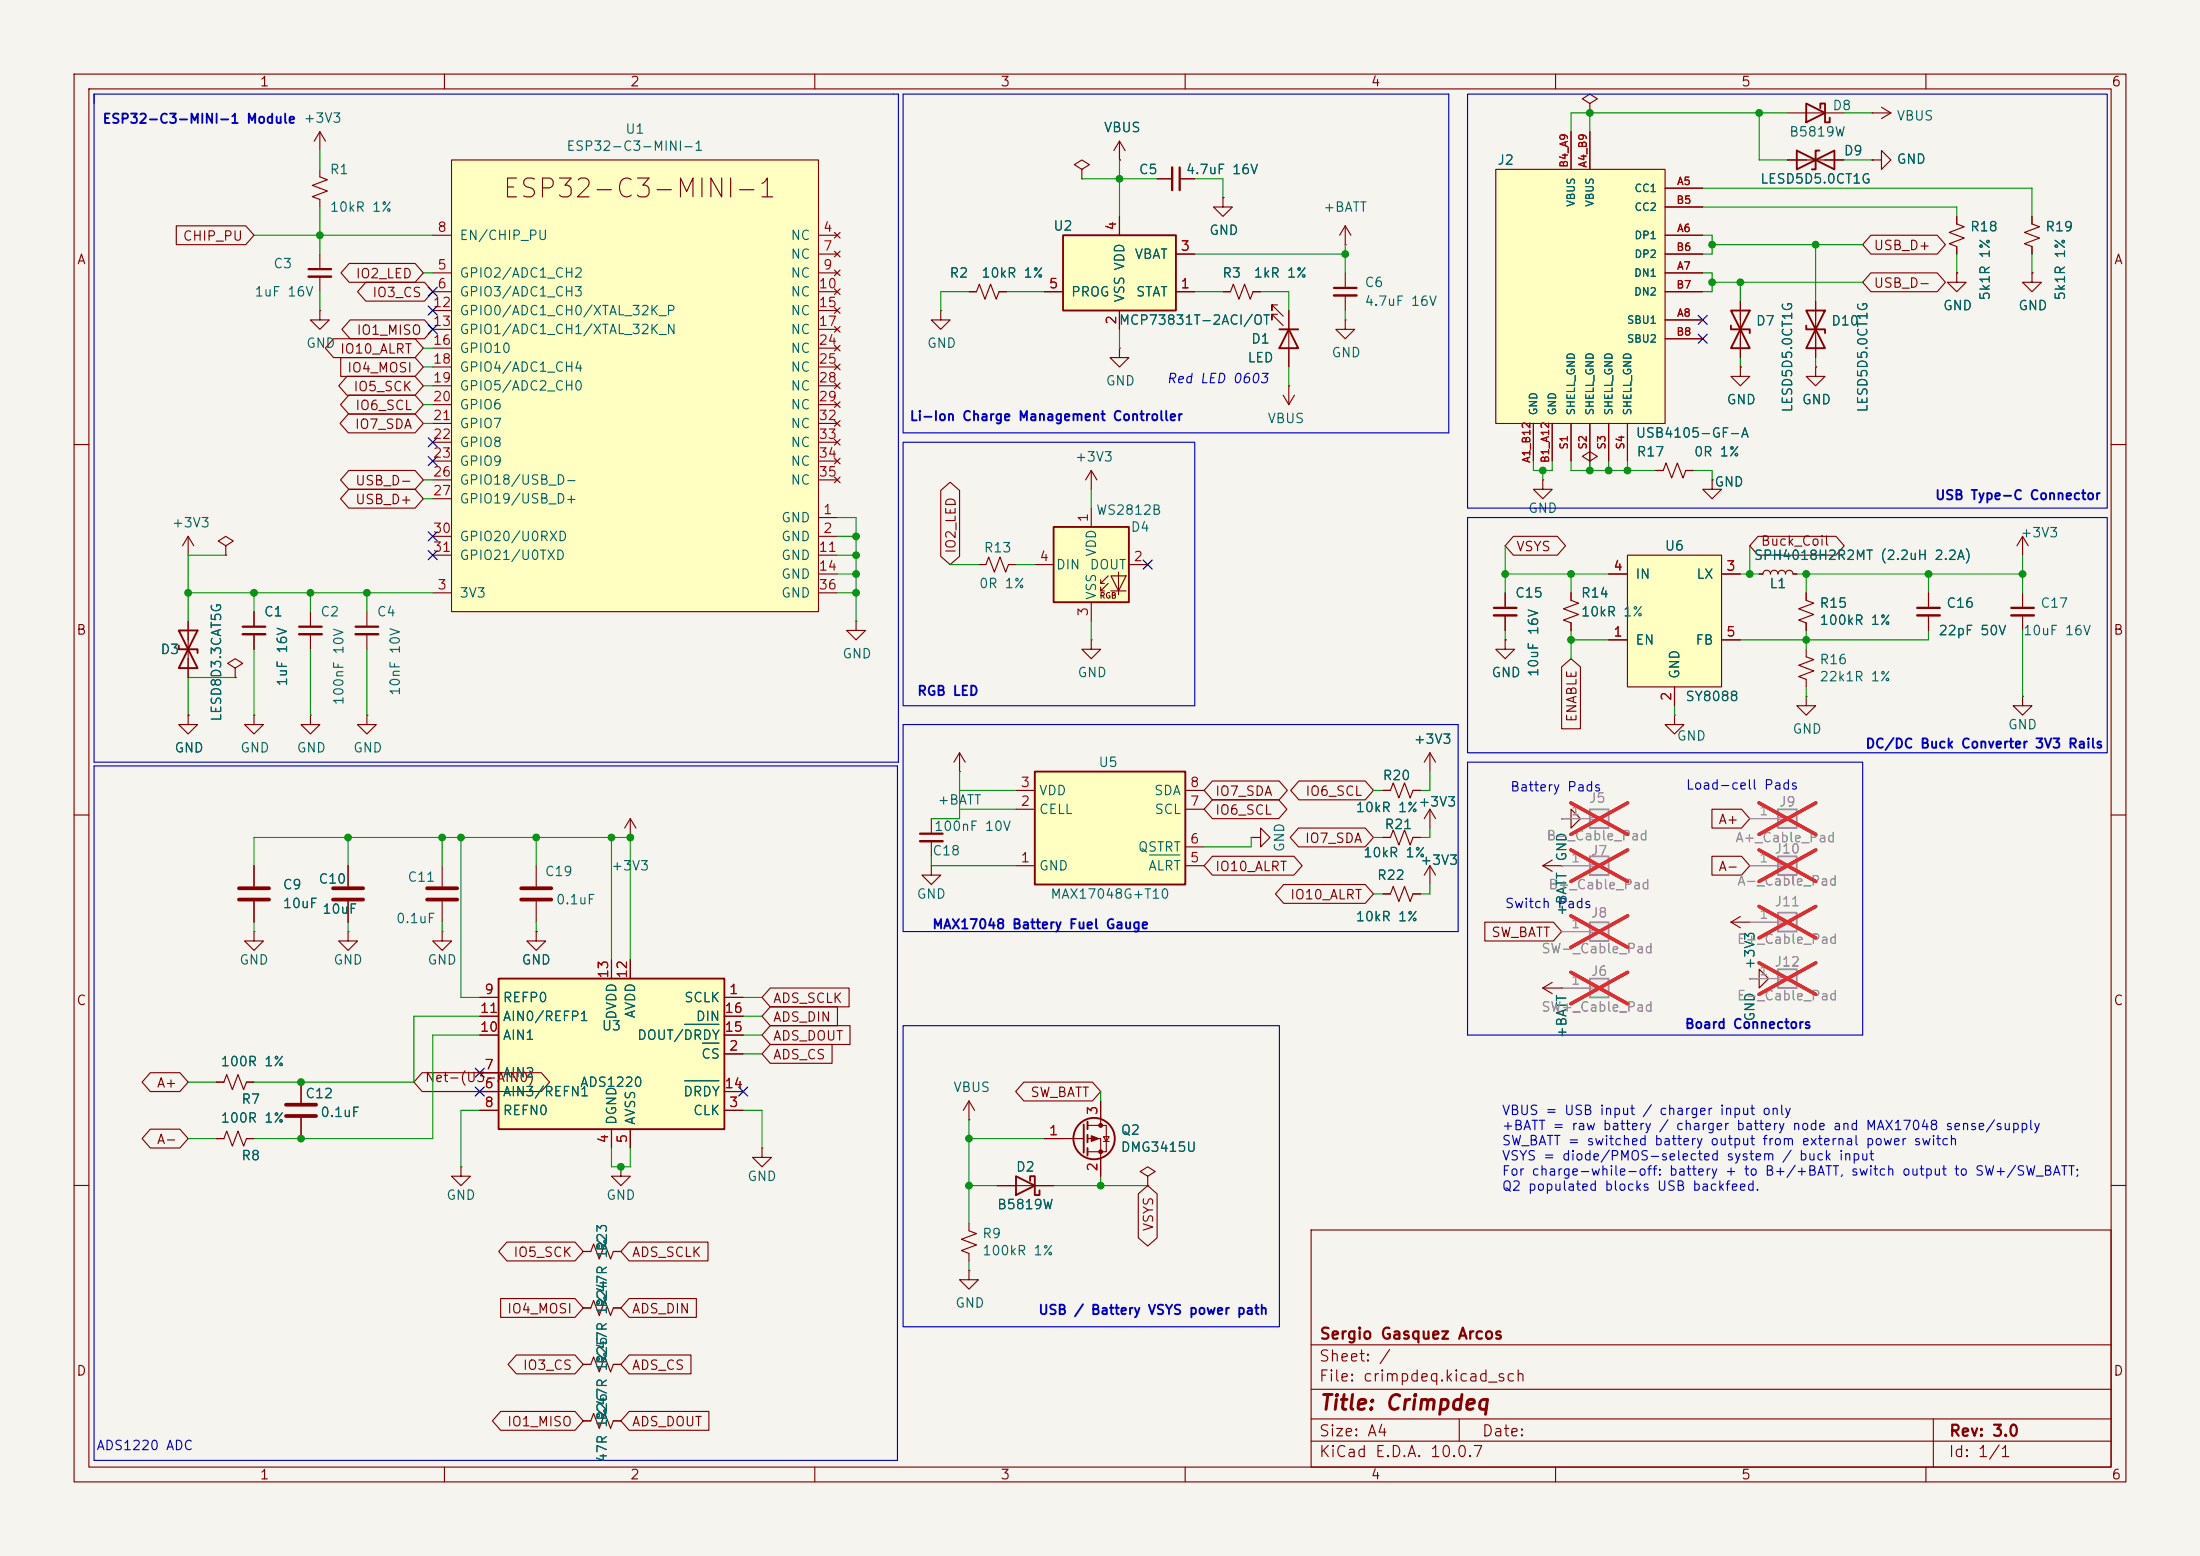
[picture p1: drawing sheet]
<svg xmlns="http://www.w3.org/2000/svg" width="297mm" height="210mm" viewBox="0 0 297 210" stroke-linecap="round" stroke-linejoin="round" font-family="sans-serif">
<path d="M0 0h297v210h-297z" fill="#f5f4ef" stroke="#f5f4ef" stroke-width=".14"/>
<g fill="none" stroke="#840000" stroke-width=".15">
<path d="M10 10h277v190h-277zM12 12h273v186h-273zM60 10v2M110 10v2M160 10v2M210 10v2M252.7 15.2h.1M252.7 15.2h2.6M254 14.5l1.3 .7M255.3 15.2l-1.3 .8M260 10v2M241.3 21.6h7.6"/>
<path d="M252.7 21.6h1.3v-1.3l1.3 1.3-1.3 1.3v-1.3M252.7 21.6h.1M264.2 36.8v1.3h1.2l-1.2 1.3-1.3-1.3h1.3M264.2 36.8h.1M264.2 29.2v1l1 .4-2.1 .8 2.1 .7-2.1 .8 1.1 .4v1M274.3 36.8v1.3h1.3l-1.3 1.3-1.3-1.3h1.3M274.3 36.8h.1M274.3 29.2v1l1 .4-2 .8 2 .7-2 .8 1 .4v1M245.1 40.6v7.7M10 60h2M132.1 76.2h1l.4-1 .7 2 .8-2 .8 2 .3-1h1.1M147.3 63.5l-.7 1.3"/>
<path d="M147.3 63.5l.8 1.3M147.3 63.5v2.5M285 60h2M10 110h2M285 110h2M10 160h2M177 166h108v32h-108zM285 160h2M60 198v2M110 198v2M160 198v2M177 194.5h108"/>
<path d="M177 191.5h108M177 187.5h108M177 181.5h108M197 191.5v3M210 198v2M260 198v2M261 191.5v6.5"/>
</g>
<path d="M242.6 20.3v2.6l5-2.6v2.6zM245.6 20.3h-.5v2.6h-.5M243.8 41.9l2.6 5.1h-2.6l2.6-5.1zM243.8 43.9v.6h2.6v.5" fill="none" stroke="#840000" stroke-width=".25"/>
<path d="M142.2 71.1h10.2v10.2h-10.2z" fill="#ffffc2"/>
<g fill="none" stroke="#840000" stroke-width=".15">
<path d="M241.3 15.2h7.6M139.7 76.2h2.5M147.3 68.6v2.5M148.6 78.7h.5M148.6 79.8h.5M149.6 77.7l-1 1v-.5M149.6 78.7l-1 1.1v-.6M150 77.7h2l-1 2.1zM150 79.8h2M151 77.2v3.1M152.4 76.2h2.5M231.1 64.8v1.2h1.3l-1.3 1.3-1.2-1.3h1.2"/>
<path d="M231.1 64.8h.1M147.3 81.3v2.5"/>
</g>
<path d="M243.8 14l2.6 1.2-2.6 1.3zM245.7 14.6v-.6h.7v2.5h.6v-.6M142.2 71.1h10.2v10.2h-10.2z" fill="none" stroke="#840000" stroke-width=".25"/>
<path d="M201.9 22.9h22.9v34.3h-22.9z" fill="#ffffc2"/>
<g fill="none" stroke="#840000" stroke-width=".15">
<path d="M43.2 17.8v2.5M43.2 17.8l-.8 1.3M43.2 17.8l.7 1.3M212.1 17.8v5.1M214.6 14l1-.7-1-.6-1 .6 1 .7v1.2M214.6 15.2h.1M214.6 17.8v5.1M43.2 22.9v1l1 .4-2 .7 2 .8-2 .7 1 .4v1M43.2 34.3v2M43.2 37.3v2.1M201.9 22.9h22.9v34.3h-22.9zM224.8 25.4h5.1"/>
<path d="M224.8 31.8h5.1M224.8 36.8h5.1M224.8 27.9h5.1M224.8 34.3h5.1M224.8 39.4h5.1M207 57.2v5M209.5 57.2v5M212.1 57.2v5M214.6 57.2v5M217.2 57.2v5M219.7 57.2v5M224.8 43.2h5.1"/>
<path d="M224.8 45.7h5.1M31.7 90.2l1.1-.7-1.1-.6-1 .6 1 .7v1.2M31.7 91.4h.1M34.3 82.6v2M34.3 85.6v2M85.1 110.5l-.8 1.3M85.1 110.5l.8 1.3M85.1 110.5v2.5M186.7 113h1l.4-1 .7 2 .8-2 .8 2 .4-1h1M186.7 106.7h1l.4-1 .7 2 .8-2 .8 2 .4-1h1M193 116.8l-.7 1.3M193 116.8l.8 1.3"/>
<path d="M193 116.8v2.6M186.7 120.7h1l.4-1.1 .7 2.1 .8-2.1 .8 2.1 .4-1h1"/>
</g>
<path d="M41.7 36.3h3M32.8 84.6h3" fill="none" stroke="#840000" stroke-width=".3"/>
<path d="M41.7 37.3h3M32.8 85.6h3" fill="none" stroke="#840000" stroke-width=".33"/>
<path d="M61 21.6h49.5v61h-49.5z" fill="#ffffc2"/>
<g fill="none" stroke="#840000" stroke-width=".15">
<path d="M58.4 31.8h2.6M58.4 36.8h2.6M58.4 39.4h2.6M61 21.6h49.5v61h-49.5zM110.5 31.8h2.5M110.5 36.8h2.5M110.5 39.4h2.5M110.5 34.3h2.5M112.6 31.4l.8 .7M112.6 33.9l.8 .8M112.6 36.4l.8 .8M112.6 39l.8 .8"/>
<path d="M113.4 31.4l-.8 .7M113.4 33.9l-.8 .8M113.4 36.4l-.8 .8M113.4 39l-.8 .8M58.4 41.9h2.6M58.4 44.5h2.6M58.4 47h2.6M58.4 49.5h2.6M58.4 52.1h2.6M58.4 54.6h2.6M58.4 57.2h2.6M58.4 59.7h2.6"/>
<path d="M110.5 41.9h2.5M110.5 44.5h2.5M110.5 47h2.5M110.5 49.5h2.5M110.5 52.1h2.5M110.5 54.6h2.5M110.5 57.2h2.5M110.5 59.7h2.5M112.6 41.5l.8 .8M112.6 44.1l.8 .7M112.6 46.6l.8 .8M112.6 49.1l.8 .8"/>
<path d="M112.6 51.7l.8 .8M112.6 54.2l.8 .8M112.6 56.8l.8 .7M112.6 59.3l.8 .8M113.4 41.5l-.8 .8M113.4 44.1l-.8 .7M113.4 46.6l-.8 .8M113.4 49.1l-.8 .8M113.4 51.7l-.8 .8M113.4 54.2l-.8 .8M113.4 56.8l-.8 .7M113.4 59.3l-.8 .8"/>
<path d="M245.1 49.5v1.3h1.3l-1.3 1.3-1.3-1.3h1.3M245.1 49.5h.1M58.4 72.4h2.6M58.4 74.9h2.6M58.4 62.2h2.6M58.4 64.8h2.6M58.4 67.3h2.6M110.5 69.9h2.5M110.5 72.4h2.5M110.5 74.9h2.5M110.5 77.5h2.5M110.5 62.2h2.5"/>
<path d="M110.5 64.8h2.5M112.6 61.8l.8 .8M112.6 64.4l.8 .8M113.4 61.8l-.8 .8M113.4 64.4l-.8 .8M208.3 64.8v1.2h1.2l-1.2 1.3-1.3-1.3h1.3M208.3 64.8h.1M25.4 96.5v1.3h1.3l-1.3 1.3-1.3-1.3h1.3M25.4 96.5h.1M34.3 96.5v1.3h1.3l-1.3 1.3-1.3-1.3h1.3M34.3 96.5h.1M41.9 96.5v1.3h1.3l-1.3 1.3-1.3-1.3h1.3"/>
<path d="M41.9 96.5h.1M41.9 82.6v2M41.9 85.6v2M49.5 96.5v1.3h1.3l-1.3 1.3-1.2-1.3h1.2M49.5 96.5h.1M49.5 82.6v2M49.5 85.6v2M58.4 80h2.6M110.5 80h2.5M115.6 83.8v1.3h1.2l-1.2 1.3-1.3-1.3h1.3M115.6 83.8h.1M147.3 86.4v1.2h1.3l-1.3 1.3-1.3-1.3h1.3"/>
<path d="M147.3 86.4h.1M243.8 94v1.3h1.3l-1.3 1.2-1.2-1.2h1.2M243.8 94h.1M243.8 80v1l1.1 .4-2.1 .8 2.1 .7-2.1 .8 1 .4v1M243.8 87.6v1l1.1 .4-2.1 .8 2.1 .8-2.1 .7 1 .4v1M34.3 116.8v2.8M59.7 116.8v2.8M72.4 116.8v2.8M34.3 121.7v2.8M59.7 125.7v1.3h1.3l-1.3 1.3-1.3-1.3h1.3M59.7 125.7h.1M59.7 121.7v2.8"/>
<path d="M72.4 121.7v2.8"/>
</g>
<path d="M40.4 84.6h3M48 84.6h3.1" fill="none" stroke="#840000" stroke-width=".3"/>
<path d="M40.4 85.6h3M48 85.6h3.1" fill="none" stroke="#840000" stroke-width=".33"/>
<path d="M32.3 119.9h4M57.7 119.9h4M70.4 119.9h4M32.3 121.4h4M57.7 121.4h4M70.4 121.4h4" fill="none" stroke="#840000" stroke-width=".51"/>
<path d="M214.6 124.5h2.6v2.5h-2.6z" fill="#ebeae8"/>
<path d="M214.6 124.5h2.6v2.5h-2.6z" fill="none" stroke="#9c9b98" stroke-width=".25"/>
<path d="M210.8 125.7h3.8M214.6 125.6h1.3v.3h-1.3z" fill="none" stroke="#9c9b98" stroke-width=".15"/>
<path d="M212.1 123.6l7.6 4.3M219.7 123.6l-7.6 4.3" fill="none" stroke="#e12e31" stroke-width=".46"/>
<path d="M214.6 132.1h2.6v2.5h-2.6z" fill="#ebeae8"/>
<path d="M214.6 132.1h2.6v2.5h-2.6z" fill="none" stroke="#9c9b98" stroke-width=".25"/>
<path d="M210.8 133.4h3.8M214.6 133.2h1.3v.3h-1.3z" fill="none" stroke="#9c9b98" stroke-width=".15"/>
<path d="M212.1 131.2l7.6 4.3M219.7 131.2l-7.6 4.3" fill="none" stroke="#e12e31" stroke-width=".46"/>
<path d="M240 130.8h2.6v2.6h-2.6z" fill="#ebeae8"/>
<path d="M240 130.8h2.6v2.6h-2.6z" fill="none" stroke="#9c9b98" stroke-width=".25"/>
<path d="M236.2 132.1h3.8M240 132h1.3v.2h-1.3z" fill="none" stroke="#9c9b98" stroke-width=".15"/>
<path d="M237.5 130l7.6 4.2M245.1 130l-7.6 4.2" fill="none" stroke="#e12e31" stroke-width=".46"/>
<path d="M233.7 41.9l2.5 5.1h-2.5l2.5-5.1zM233.7 43.9v.6h2.5v.5" fill="none" stroke="#840000" stroke-width=".25"/>
<path d="M234.9 49.5v1.3h1.3l-1.3 1.3-1.2-1.3h1.2M234.9 49.5h.1M234.9 40.6v7.7M237.5 77.5h.5a.51 .51 0 0 1 .5-.5 .51 .51 0 0 1 .5 .5 .51 .51 0 0 1 .5-.5 .51 .51 0 0 1 .5 .5 .51 .51 0 0 1 .5-.5 .51 .51 0 0 1 .5 .5 .51 .51 0 0 1 .6-.5 .51 .51 0 0 1 .5 .5h.5" fill="none" stroke="#840000" stroke-width=".15"/>
<path d="M240 123.2h2.6v2.5h-2.6z" fill="#ebeae8"/>
<path d="M240 123.2h2.6v2.5h-2.6z" fill="none" stroke="#9c9b98" stroke-width=".25"/>
<path d="M236.2 124.5h3.8M240 124.3h1.3v.3h-1.3z" fill="none" stroke="#9c9b98" stroke-width=".15"/>
<path d="M237.5 122.3l7.6 4.3M245.1 122.3l-7.6 4.3" fill="none" stroke="#e12e31" stroke-width=".46"/>
<path d="M240 115.6h2.6v2.5h-2.6z" fill="#ebeae8"/>
<path d="M240 115.6h2.6v2.5h-2.6z" fill="none" stroke="#9c9b98" stroke-width=".25"/>
<path d="M236.2 116.8h3.8M240 116.7h1.3v.3h-1.3z" fill="none" stroke="#9c9b98" stroke-width=".15"/>
<path d="M237.5 114.7l7.6 4.3M245.1 114.7l-7.6 4.3" fill="none" stroke="#e12e31" stroke-width=".46"/>
<path d="M236.2 132.1h1.3v-1.3l1.3 1.3-1.3 1.3v-1.3M236.2 132.1h.1" fill="none" stroke="#840000" stroke-width=".15"/>
<path d="M240 109.2h2.6v2.6h-2.6z" fill="#ebeae8"/>
<path d="M240 109.2h2.6v2.6h-2.6z" fill="none" stroke="#9c9b98" stroke-width=".25"/>
<path d="M236.2 110.5h3.8M240 110.4h1.3v.2h-1.3z" fill="none" stroke="#9c9b98" stroke-width=".15"/>
<path d="M237.5 108.4l7.6 4.2M245.1 108.4l-7.6 4.2" fill="none" stroke="#e12e31" stroke-width=".46"/>
<g fill="none" stroke="#840000" stroke-width=".15">
<path d="M214.6 62.2l1-.6-1-.6-1 .6 1 .6v1.3M214.6 63.5h.1M223.5 63.5h1l.4-1 .8 2 .7-2 .8 2 .4-1h1M212.1 80v1l1 .4-2 .8 2 .7-2 .8 1 .4v1M193 109.2l-.7 1.3M193 109.2l.8 1.3M193 109.2v2.6M47 125.7v1.3h1.3l-1.3 1.3-1.3-1.3h1.3M47 125.7h.1M72.4 125.7v1.3h1.3l-1.3 1.3-1.3-1.3h1.3M72.4 125.7h.1M208.3 133.4l1.2 .7"/>
<path d="M208.3 133.4h2.5M209.5 132.6l-1.2 .8M210.8 133.4h.1M233.7 124.5l1.2 .7M233.7 124.5h2.5M234.9 123.7l-1.2 .8"/>
</g>
<path d="M214.6 109.2h2.6v2.6h-2.6z" fill="#ebeae8"/>
<path d="M214.6 109.2h2.6v2.6h-2.6z" fill="none" stroke="#9c9b98" stroke-width=".25"/>
<path d="M210.8 110.5h3.8M214.6 110.4h1.3v.2h-1.3z" fill="none" stroke="#9c9b98" stroke-width=".15"/>
<path d="M212.1 108.4l7.6 4.2M219.7 108.4l-7.6 4.2" fill="none" stroke="#e12e31" stroke-width=".46"/>
<path d="M210.8 110.5h1.3v-1.3l1.3 1.3-1.3 1.3v-1.3M210.8 110.5h.1" fill="none" stroke="#840000" stroke-width=".15"/>
<path d="M214.6 115.6h2.6v2.5h-2.6z" fill="#ebeae8"/>
<path d="M214.6 115.6h2.6v2.5h-2.6z" fill="none" stroke="#9c9b98" stroke-width=".25"/>
<path d="M210.8 116.8h3.8M214.6 116.7h1.3v.3h-1.3z" fill="none" stroke="#9c9b98" stroke-width=".15"/>
<path d="M212.1 114.7l7.6 4.3M219.7 114.7l-7.6 4.3" fill="none" stroke="#e12e31" stroke-width=".46"/>
<path d="M226.1 96.5v1.3h1.2l-1.2 1.3-1.3-1.3h1.3M226.1 96.5h.1M47 116.8v2.8M193 101.6l-.7 1.3M193 101.6l.8 1.3M193 101.6v2.5M208.3 116.8l1.2 .8M208.3 116.8h2.5M209.5 116.1l-1.2 .7M210.8 116.8h.1M47 121.7v2.8" fill="none" stroke="#840000" stroke-width=".15"/>
<path d="M45 119.9h4M45 121.4h4" fill="none" stroke="#840000" stroke-width=".51"/>
<path d="M219.7 74.9h12.7v17.8h-12.7z" fill="#ffffc2"/>
<g fill="none" stroke="#840000" stroke-width=".15">
<path d="M217.2 77.5h2.5M219.7 74.9h12.7v17.8h-12.7zM232.4 77.5h2.5M273 72.4l-.7 1.3M273 72.4l.8 1.3M273 72.4v2.5M203.2 86.4v1.2h1.3l-1.3 1.3-1.3-1.3h1.3M203.2 86.4h.1M203.2 80v2M203.2 83.1v2M217.2 86.4h2.5M226.1 92.7v2.6"/>
<path d="M232.4 86.4h2.5M260.3 80v2M260.3 83.1v2M273 94v1.3h1.3l-1.3 1.2-1.2-1.2h1.2M273 94h.1M273 80v2M273 83.1v2M168.9 113h1.3v-1.2l1.2 1.2-1.2 1.3v-1.3M168.9 113h.1M78.7 184.2h1.1l.3-1.1 .8 2.1 .8-2.1 .7 2.1 .4-1h1"/>
</g>
<path d="M201.7 82h3M258.8 82h3.1M271.5 82h3.1" fill="none" stroke="#840000" stroke-width=".3"/>
<path d="M201.7 83.1h3M258.8 83.1h3.1M271.5 83.1h3.1" fill="none" stroke="#840000" stroke-width=".33"/>
<path d="M139.7 104.1h20.3v15.3h-20.3z" fill="#ffffc2"/>
<g fill="none" stroke="#840000" stroke-width=".25">
<path d="M24.1 85.1l2.6 5.1h-2.6l2.6-5.1zM24.1 87.1v.5h2.6v.5M139.7 104.1h20.3v15.3h-20.3zM137.2 158.8l2.5 1.2-2.5 1.3zM139.1 159.4v-.6h.6v2.5h.6v-.6M146.3 151.8v3.8M146.8 151.4v1M146.8 153.2v1M146.8 154.9v1.1"/>
<circle cx="147.7" cy="153.7" r="2.79"/>
</g>
<g fill="none" stroke="#840000" stroke-width=".15">
<path d="M156.2 24.1h2M159.3 24.1h2M165.1 39.4h1l.4-1 .8 2 .7-2 .8 2 .4-1h1M181.6 33h.1M181.6 30.5v2.5M181.6 36.8v2.1M181.6 39.9v2M181.6 30.5l-.8 1.3M181.6 30.5l.8 1.3M173.2 53.3l.8 1.3M174 52.1h.1M174 52.1v2.5"/>
<path d="M174.8 53.3l-.8 1.3M25.4 83.8v7.6M137.2 116.8h2.5M137.2 109.2h2.5M137.2 106.7h2.5M160 116.8h2.6M160 109.2h2.6M160 106.7h2.6M160 114.3h2.6M141 153.7h5.3M146.8 151.9h2.6v3.5h-2.6M146.8 153.7h1.8v5.1"/>
<path d="M148.6 148.6v3.3M149 153.4h.7l-.3 .7zM149 154.1h.7M154.9 158.8l1.1-.7-1.1-.6-1 .6 1 .7v1.2M134.6 160h7.6M154.9 160h.1"/>
</g>
<path d="M155.2 115.4h4.1" fill="none" stroke="#006464" stroke-width=".15"/>
<path d="M159.3 22.6v3.1M180.1 38.9h3" fill="none" stroke="#840000" stroke-width=".3"/>
<path d="M158.2 22.6v3.1M180.1 39.9h3" fill="none" stroke="#840000" stroke-width=".33"/>
<g fill="#840000" stroke="#840000" stroke-width=".15">
<path d="M147.3 153.3l1 .4-1 .4z"/>
<circle cx="148.6" cy="151.9" r=".25"/>
<circle cx="148.6" cy="155.4" r=".25"/>
</g>
<path d="M67.3 132.1h30.5v20.3h-30.5z" fill="#ffffc2"/>
<path d="M172.7 44.5h2.6M174 44.5l1.3 2.5h-2.6zM67.3 132.1h30.5v20.3h-30.5z" fill="none" stroke="#840000" stroke-width=".25"/>
<g fill="none" stroke="#840000" stroke-width=".15">
<path d="M165.1 26.7v1.2h1.3l-1.3 1.3-1.3-1.3h1.3M165.1 26.7h.1M127 41.9v1.3h1.3l-1.3 1.3-1.3-1.3h1.3M127 41.9h.1M172.5 41.1h-.8v.8v-.8l1.5 1.6M172.5 42.4h-.8v.8v-.8l1.5 1.5M174 41.9v7.6M181.6 43.2v1.3h1.3l-1.3 1.2-1.3-1.2h1.3M181.6 43.2h.1M64.8 134.6h2.5M64.8 139.7h2.5M64.8 137.2h2.5"/>
<path d="M82.5 129.5v2.6M85.1 129.5v2.6M97.8 134.6h2.5M97.8 139.7h2.5M97.8 137.2h2.5M29.2 153.7h1l.4-1 .8 2 .7-2 .8 2 .4-1h1M29.2 146.1h1l.4-1.1 .8 2.1 .7-2.1 .8 2.1 .4-1h1M40.6 146.1v2.7M40.6 150.9v2.8M62.2 157.5v1.3h1.3l-1.3 1.2-1.2-1.2h1.2M62.2 157.5h.1M64.8 149.9h2.5"/>
<path d="M64.8 147.3h2.5M64.8 144.8h2.5M82.5 152.4v2.5M83.8 157.5v1.3h1.3l-1.3 1.2-1.3-1.2h1.3M83.8 157.5h.1M85.1 152.4v2.5M97.8 142.2h2.5M97.8 149.9h2.5M97.8 147.3h2.5M78.7 176.5h1.1l.3-1 .8 2 .8-2 .7 2 .4-1h1M78.7 168.9h1.1l.3-1 .8 2 .8-2 .7 2 .4-1h1M130.8 165.1v1l1 .4-2 .8 2 .7-2 .8 1 .4v1"/>
<path d="M78.7 191.8h1.1l.3-1 .8 2 .8-2 .7 2 .4-1h1"/>
</g>
<path d="M92.4 138.3h4.7M92.4 145.9h4.7M94.8 140.8h2.3" fill="none" stroke="#006464" stroke-width=".15"/>
<path d="M38.6 149.1h4.1M38.6 150.6h4.1" fill="none" stroke="#840000" stroke-width=".51"/>
<path d="M143.5 31.8h15.2v10.1h-15.2z" fill="#ffffc2"/>
<path d="M143.5 31.8h15.2v10.1h-15.2z" fill="none" stroke="#840000" stroke-width=".25"/>
<g fill="none" stroke="#840000" stroke-width=".15">
<path d="M151.1 19.1v2.5M151.1 19.1l-.7 1.2M151.1 19.1l.8 1.2M212.1 17.8v5.1M214.6 17.8v5.1M23.8 30.5h9.4l1.1 1.3-1.1 1.2h-9.4zM47.1 35.6h8.9l1.1 1.2-1.1 1.3h-8.9l-1.1-1.3zM49.4 38.1h7.9l1.1 1.3-1.1 1.2h-7.9l-1.1-1.2zM130.8 39.4h1l.4-1 .8 2 .7-2 .8 2 .4-1h1M141 39.4h2.5M146 22.9l1.1-.7-1.1-.6-1 .6 1 .7v1.2M146 24.1h.1"/>
<path d="M151.1 21.6h.1M151.1 29.2v2.6M156.2 24.1h2M158.7 39.4h2.6M158.7 34.3h2.6M159.3 24.1h2M165.1 26.7h.1M165.1 39.4h1M169.2 39.4h1M224.8 39.4h5.1M224.8 34.3h5.1M224.8 25.4h5.1"/>
<path d="M224.8 31.8h5.1M224.8 36.8h5.1M224.8 27.9h5.1M241.3 21.6h2.5M246.4 21.6h2.5M252.6 36.8h8.9l1.1 1.3-1.1 1.3h-8.9l-1.1-1.3zM252.6 31.7h8.9l1.1 1.3-1.1 1.3h-8.9l-1.1-1.3zM252.7 21.6h.1M264.2 36.8h.1M264.2 29.2v1M264.2 33.3v1M274.3 36.8h.1"/>
<path d="M274.3 29.2v1M274.3 33.3v1M43.2 41.9v1.3h1.2l-1.2 1.3-1.3-1.3h1.3M43.2 41.9h.1M45 45.7h11l1.1 1.3-1.1 1.3h-11l-1.1-1.3zM46 48.3h10l1.1 1.2-1.1 1.3h-10zM46.8 50.8h9.2l1.1 1.3-1.1 1.2h-9.2l-1.1-1.2zM47 55.9h9l1.1 1.3-1.1 1.2h-9l-1.1-1.2zM47.1 53.3h8.9l1.1 1.3-1.1 1.3h-8.9l-1.1-1.3zM47.3 43.2h10l1.1 1.3-1.1 1.2h-10l-1.1-1.2zM151.1 47v1.3h1.3l-1.3 1.2-1.2-1.2h1.2M151.1 47h.1"/>
<path d="M151.1 41.9v2.6M174 41.9v2.6M174 47v2.5M207 57.2v5M209.5 57.2v5M212.1 57.2v5M214.6 57.2v5M217.2 57.2v5M219.7 57.2v5M224.8 43.2h5.1M224.8 45.7h5.1M234.9 49.5h.1"/>
<path d="M234.9 40.6v2.6M234.9 45.7v2.6M245.1 49.5h.1M245.1 40.6v2.6M245.1 45.7v2.6M25.4 72.4l-.8 1.3M25.4 72.4l.8 1.3M25.4 72.4v2.5M30.5 73.7l1-.7-1-.6-1 .6 1 .7v1.2M30.5 74.9h.1M47.1 63.5h8.9l1.1 1.3-1.1 1.2h-8.9l-1.1-1.2zM47.1 66h8.9l1.1 1.3-1.1 1.3h-8.9l-1.1-1.3z"/>
<path d="M127 66.2l1.3-1.1 1.2 1.1v8.9l-1.2 1.1-1.3-1.1zM204.3 72.4h5.9l1.2 1.3-1.2 1.2h-5.9l-1.1-1.2zM214.6 63.5h.1M217.2 77.5h2.5M223.5 63.5h1M227.6 63.5h1M231.1 64.8h.1M232.4 77.5h2.5M237.3 72.4h10.6l1.1 1.3-1.1 1.2h-10.6l-1.1-1.2zM237.5 77.5h.5M242.1 77.5h.5M25.4 96.5h.1"/>
<path d="M25.4 83.8v2.6M25.4 88.9v2.5M31.7 91.4h.1M34.3 82.6v2M34.3 85.6v2M203.2 86.4h.1M203.2 80v2M203.2 83.1v2M210.8 90l1.3-1.1 1.3 1.1v8.4h-2.6zM212.1 80v1M212.1 84.1v1M217.2 86.4h2.5"/>
<path d="M226.1 92.7v2.6M232.4 86.4h2.5M243.8 80v1M243.8 84.1v1M260.3 80v2M260.3 83.1v2M34.3 116.8v2.8M47 116.8v2.8M125.7 116.8v1.3h1.3l-1.3 1.3-1.2-1.3h1.2M125.7 116.8h.1M125.7 110.5v2M125.7 113.5v2.1"/>
<path d="M129.5 104.1h.1M129.5 101.6l-.7 1.3M129.5 101.6l.8 1.3M129.5 101.6v2.5M163.7 105.4h9l1.1 1.3-1.1 1.3h-9l-1.1-1.3zM163.7 107.9h8.9l1.1 1.3-1.1 1.3h-8.9l-1.1-1.3zM163.7 115.6h11l1.1 1.2-1.1 1.3h-11l-1.1-1.3zM173.3 119.4h11l1.1 1.3-1.1 1.2h-11l-1.1-1.2zM175.3 111.8h9l1.1 1.2-1.1 1.3h-9l-1.1-1.3zM175.4 105.4h8.9l1.1 1.3-1.1 1.3h-8.9l-1.2-1.3zM186.7 106.7h1M186.7 113h1"/>
<path d="M190.8 106.7h1M190.8 113h1M210.8 116.8h.1M210.8 110.5h.1M231.1 115.6h4l1.1 1.2-1.1 1.3h-4zM231.1 109.2h4l1.1 1.3-1.1 1.3h-4zM34.3 125.7v1.3h1.3l-1.3 1.3-1.3-1.3h1.3M34.3 125.7h.1M34.3 121.7v2.8M47 121.7v2.8M64.8 134.6h2.5M64.8 139.7h2.5"/>
<path d="M64.8 137.2h2.5M72.4 125.7h.1M82.5 129.5v2.6M85.1 129.5v2.6M97.8 134.6h2.5M97.8 139.7h2.5M97.8 137.2h2.5M104 138.4h10.7v2.6h-10.7l-1.1-1.3zM104 135.9h9.1v2.5h-9.1l-1.1-1.2zM104 133.3h10.6v2.6h-10.6l-1.1-1.3zM186.7 120.7h1M190.8 120.7h1"/>
<path d="M200.5 124.5h9.2l1.1 1.2-1.1 1.3h-9.2zM210.8 133.4h.1M236.2 132.1h.1M20.3 152.4h4l1.1 1.3-1.1 1.2h-4l-1.1-1.2zM20.3 144.8h4l1.1 1.3-1.1 1.2h-4l-1.1-1.2zM29.2 146.1h1M29.2 153.7h1M33.3 146.1h1M33.3 153.7h1M40.6 146.1v2.7M40.6 150.9v2.8M57 144.8h16.1l1.1 1.3-1.1 1.2h-16.1l-1.1-1.2z"/>
<path d="M64.8 149.9h2.5M64.8 147.3h2.5M64.8 144.8h2.5M82.5 152.4v2.5M85.1 152.4v2.5M97.8 142.2h2.5M97.8 149.9h2.5M97.8 147.3h2.5M102.9 154.9v1.3h1.2l-1.2 1.3-1.3-1.3h1.3M102.9 154.9h.1M104 141h8.3v2.5h-8.3l-1.1-1.3zM130.8 151.1h.1"/>
<path d="M130.8 148.6l-.8 1.3M130.8 148.6l.8 1.3M130.8 148.6v2.5M138.2 146h9.3l1.1 1.3-1.1 1.3h-9.3l-1.1-1.3zM141 153.7h2.5M148.6 148.6v2.5M148.6 156.2v2.6M67.6 175.3h10l1.1 1.2-1.1 1.3h-10zM68.4 167.6h9.2l1.1 1.3-1.1 1.3h-9.2l-1.1-1.3zM78.7 168.9h1.1M78.7 176.5h1.1M82.8 168.9h1"/>
<path d="M82.8 176.5h1M84.9 167.6h10.7v2.6h-10.7l-1.1-1.3zM84.9 175.3h9.1v2.5h-9.1l-1.1-1.3zM130.8 171.5v1.2h1.3l-1.3 1.3-1.3-1.3h1.3M130.8 171.5h.1M134.6 160h2.6M139.7 160h2.5M153.7 161.1l1.2-1.1 1.3 1.1v6l-1.3 1.1-1.2-1.1zM154.9 160h.1M67.6 190.5h10l1.1 1.3-1.1 1.2h-10l-1.1-1.2zM69.7 182.9h7.9l1.1 1.3-1.1 1.2h-7.9l-1.1-1.2zM78.7 191.8h1.1"/>
<path d="M78.7 184.2h1.1M82.8 191.8h1M82.8 184.2h1M84.9 182.9h8.4v2.5h-8.4l-1.1-1.2zM84.9 190.5h10.8v2.5h-10.8l-1.1-1.2z"/>
</g>
<path d="M124.2 112.5h3.1" fill="none" stroke="#840000" stroke-width=".3"/>
<path d="M124.2 113.5h3.1" fill="none" stroke="#840000" stroke-width=".33"/>
<path d="M12.7 12.7h108.6v90.2h-108.6zM121.9 12.7h73.7v45.7h-73.7zM198.1 12.7h86.4v55.9h-86.4zM121.9 59.7h39.4v35.6h-39.4zM198.1 69.9h86.4v31.7h-86.4zM121.9 97.8h74.9v27.9h-74.9zM12.7 103.4h108.5v93.7h-108.5zM198.1 102.9h53.4v36.8h-53.4zM121.9 138.4h50.8v40.7h-50.8z" fill="none" stroke="#0000c2" stroke-width=".15"/>
<g fill="none" stroke="#009600" stroke-width=".15">
<path d="M214.6 15.2v2.6M237.5 15.2v6.4h3.8M241.3 15.2h-29.2v2.6M248.9 15.2h3.8M34.3 31.8h24.1M43.2 20.3v2.6M43.2 27.9v6.4M43.2 39.4v2.5M57.1 36.8h1.3M130.8 39.4h-3.8v2.5M135.9 39.4h5.1M146 24.1h10.2"/>
<path d="M151.1 21.6v7.6M161.3 39.4h3.8M161.3 24.1h3.8v2.6M161.3 34.3h20.3M170.2 39.4h3.8v2.5M181.6 33v3.8M229.9 36.8h1.2v2.6h-1.2M229.9 27.9h34.3v1.3M229.9 25.4h44.4v3.8M229.9 31.8h1.2v2.5h-1.2M231.1 33h20.4M231.1 38.1h20.4"/>
<path d="M234.9 38.1v2.5M245.1 33v7.6M248.9 21.6h3.8M264.2 34.3v2.5M274.3 34.3v2.5M57.1 49.5h1.3M57.1 57.2h1.3M57.1 54.6h1.3M57.1 52.1h1.3M57.1 47h1.3M151.1 44.5v2.5M174 49.5v2.6"/>
<path d="M181.6 41.9v1.3M234.9 48.3v1.2M245.1 48.3v1.2M30.5 74.9h-5.1v8.9M57.1 67.3h1.3M57.1 64.8h1.3M113 72.4h2.6M113 69.9h2.6v13.9M113 77.5h2.6M113 74.9h2.6M128.3 76.2h3.8M137.2 76.2h2.5"/>
<path d="M147.3 66v2.6M203.2 77.5h14M203.2 73.7v6.3M207 62.2v1.3h2.5v-1.3M208.3 63.5v1.3M212.1 62.2v1.3h11.4M212.1 77.5v2.5M214.6 62.2v1.3M217.2 62.2v1.3M219.7 62.2v1.3M228.6 63.5h2.5v1.3M234.9 77.5h2.6"/>
<path d="M236.2 73.7v3.8M242.6 77.5h30.4M243.8 77.5v2.5M260.3 77.5v2.5M273 74.9v5.1M25.4 80h33M31.7 91.4h-6.3v5.1M34.3 80v2.6M34.3 87.6v8.9M41.9 80v2.6M41.9 87.6v8.9M49.5 80v2.6"/>
<path d="M49.5 87.6v8.9M113 80h2.6M147.3 83.8v2.6M203.2 85.1v1.3M212.1 86.4h5.1M212.1 85.1v3.8M226.1 95.3v1.2M243.8 85.1v2.5M243.8 92.7v1.3M260.3 85.1v1.3h-25.4M273 85.1v8.9M34.3 116.8v-3.8h50.8v16.5"/>
<path d="M47 113v3.8M59.7 113v3.8M62.2 113v21.6h2.6M72.4 113v3.8M82.5 113v16.5M125.7 115.6v1.2h11.5M129.5 104.1v6.4h-3.8M129.5 106.7h7.7M129.5 109.2h7.7M168.9 113v1.3h-6.3M185.4 106.7h1.3M185.4 113h1.3"/>
<path d="M193 104.1v2.6h-1.2M193 111.8v1.2h-1.2M193 119.4v1.3h-1.2M34.3 124.5v1.2M47 124.5v1.2M59.7 124.5v1.2M64.8 137.2h-8.9v8.9h-21.6M64.8 139.7h-6.4v14h-24.1M72.4 124.5v1.2M100.3 137.2h2.6M100.3 134.6h2.6M100.3 139.7h2.6"/>
<path d="M185.4 120.7h1.3M25.4 153.7h3.8M25.4 146.1h3.8M64.8 149.9h-2.6v7.6M82.5 154.9v2.6h2.6v-2.6M100.3 149.9h2.6v5M100.3 142.2h2.6M130.8 151.1v14M130.8 153.7h10.2M148.6 147.3v1.3M148.6 158.8v1.2M130.8 170.2v1.3"/>
<path d="M130.8 160h3.8M142.2 160h12.7"/>
</g>
<g fill="none" stroke="#000084" stroke-width=".15">
<path d="M57.8 38.8l1.2 1.2M59 38.8l-1.2 1.2M57.8 59.1l1.2 1.2M57.8 43.8l1.2 1.3M57.8 41.3l1.2 1.2M59 59.1l-1.2 1.2M59 43.8l-1.2 1.3M59 41.3l-1.2 1.2M229.3 45.1l1.2 1.2M229.3 42.6l1.2 1.2M230.5 45.1l-1.2 1.2M230.5 42.6l-1.2 1.2"/>
<path d="M57.8 71.8l1.2 1.2M57.8 74.3l1.2 1.2M57.8 61.6l1.2 1.2M59 71.8l-1.2 1.2M59 74.3l-1.2 1.2M59 61.6l-1.2 1.2M154.3 75.6l1.2 1.2M155.5 75.6l-1.2 1.2M64.2 146.7l1.2 1.2M64.2 144.2l1.2 1.2M65.4 146.7l-1.2 1.2M65.4 144.2l-1.2 1.2"/>
<path d="M99.7 146.7l1.2 1.2M100.9 146.7l-1.2 1.2"/>
</g>
<path d="M92.4 138.3h4.7M92.4 145.9h4.7M94.8 140.8h2.3" fill="none" stroke="#006464" stroke-width=".15"/>
<path d="M210.8 110.5h3.8M210.8 116.8h3.8M236.2 110.5h3.8M236.2 116.8h3.8M210.8 133.4h3.8M210.8 125.7h3.8M236.2 124.5h3.8M236.2 132.1h3.8" fill="none" stroke="#9c9b98" stroke-width=".15"/>
<g fill="none" stroke="#e12e31" stroke-width=".46">
<path d="M212.1 114.7l7.6 4.3M212.1 108.4l7.6 4.2M219.7 114.7l-7.6 4.3M219.7 108.4l-7.6 4.2M237.5 108.4l7.6 4.2M237.5 114.7l7.6 4.3M245.1 108.4l-7.6 4.2M245.1 114.7l-7.6 4.3M212.1 131.2l7.6 4.3M212.1 123.6l7.6 4.3M219.7 131.2l-7.6 4.3M219.7 123.6l-7.6 4.3"/>
<path d="M237.5 122.3l7.6 4.3M237.5 130l7.6 4.2M245.1 122.3l-7.6 4.3M245.1 130l-7.6 4.2"/>
</g>
<g fill="#009600" stroke="#009600" stroke-width=".14">
<circle cx="40.6" cy="146.1" r=".46"/>
<circle cx="40.6" cy="153.7" r=".46"/>
<circle cx="130.8" cy="160" r=".46"/>
<circle cx="130.8" cy="153.7" r=".46"/>
<circle cx="148.6" cy="160" r=".46"/>
<circle cx="43.2" cy="31.8" r=".46"/>
<circle cx="115.6" cy="80" r=".46"/>
<circle cx="83.8" cy="157.5" r=".46"/>
<circle cx="82.5" cy="113" r=".46"/>
<circle cx="85.1" cy="113" r=".46"/>
<circle cx="62.2" cy="113" r=".46"/>
<circle cx="72.4" cy="113" r=".46"/>
<circle cx="59.7" cy="113" r=".46"/>
<circle cx="47" cy="113" r=".46"/>
<circle cx="273" cy="77.5" r=".46"/>
<circle cx="260.3" cy="77.5" r=".46"/>
<circle cx="237.5" cy="15.2" r=".46"/>
<circle cx="234.9" cy="38.1" r=".46"/>
<circle cx="231.1" cy="38.1" r=".46"/>
<circle cx="245.1" cy="33" r=".46"/>
<circle cx="214.6" cy="15.2" r=".46"/>
<circle cx="219.7" cy="63.5" r=".46"/>
<circle cx="231.1" cy="33" r=".46"/>
<circle cx="217.2" cy="63.5" r=".46"/>
<circle cx="214.6" cy="63.5" r=".46"/>
<circle cx="181.6" cy="34.3" r=".46"/>
<circle cx="208.3" cy="63.5" r=".46"/>
<circle cx="236.2" cy="77.5" r=".46"/>
<circle cx="243.8" cy="86.4" r=".46"/>
<circle cx="243.8" cy="77.5" r=".46"/>
<circle cx="212.1" cy="77.5" r=".46"/>
<circle cx="212.1" cy="86.4" r=".46"/>
<circle cx="203.2" cy="77.5" r=".46"/>
<circle cx="115.6" cy="74.9" r=".46"/>
<circle cx="115.6" cy="77.5" r=".46"/>
<circle cx="115.6" cy="72.4" r=".46"/>
<circle cx="151.1" cy="24.1" r=".46"/>
<circle cx="49.5" cy="80" r=".46"/>
<circle cx="41.9" cy="80" r=".46"/>
<circle cx="25.4" cy="80" r=".46"/>
<circle cx="34.3" cy="80" r=".46"/>
</g>
<text font-size="2.5" fill="#840000" x="67.7" y="27.3">ESP32-C3-MINI-1</text>
<text font-size="2" fill="#840000" x="178" y="190.8">Title: Crimpdeq</text>
<g font-size="1.5" fill="#840000">
<text x="178" y="184.1">Sheet: /</text>
<text x="178" y="181.1">Sergio Gasquez Arcos</text>
<text x="178" y="186.8">File: crimpdeq.kicad_sch</text>
<text x="178" y="197">KiCad E.D.A. 10.0.7</text>
<text x="178" y="194.2">Size: A4</text>
<text x="200" y="194.2">Date:</text>
<text x="263" y="197">Id: 1/1</text>
<text x="263" y="194.2">Rev: 3.0</text>
</g>
<g font-size="1.3" fill="#840000">
<text x="35" y="12">1</text>
<text x="85" y="12">2</text>
<text x="135" y="12">3</text>
<text x="185" y="12">4</text>
<text x="235" y="12">5</text>
<text x="285" y="12">6</text>
<text x="10.3" y="36">A</text>
<text x="24.6" y="32.8">CHIP_PU</text>
<text x="252.9" y="34.1">USB_D+</text>
<text x="285.3" y="36">A</text>
<text x="47.9" y="37.9">IO2_LED</text>
<text x="50.2" y="40.4">IO3_CS</text>
<text x="252.9" y="39.2">USB_D-</text>
<text x="48.1" y="45.5">IO1_MISO</text>
<text x="45.8" y="48">IO10_ALRT</text>
<text x="46.8" y="50.6">IO4_MOSI</text>
<text x="47.6" y="53.1">IO5_SCK</text>
<text x="47.8" y="58.2">IO7_SDA</text>
<text x="47.9" y="55.7">IO6_SCL</text>
<text x="47.9" y="65.8">USB_D-</text>
<text x="47.9" y="68.4">USB_D+</text>
<text x="129.3" y="74.8" transform="rotate(-90 129.3 74.8)">IO2_LED</text>
<text x="204.6" y="74.7">VSYS</text>
<text x="237.6" y="74">Buck_Coil</text>
<text x="10.2" y="86">B</text>
<text x="285.2" y="86">B</text>
<text x="213.1" y="97.6" transform="rotate(-90 213.1 97.6)">ENABLE</text>
<text x="164" y="107.7">IO7_SDA</text>
<text x="176.1" y="107.7">IO6_SCL</text>
<text x="164" y="110.3">IO6_SCL</text>
<text x="231.9" y="111.5">A+</text>
<text x="164" y="117.9">IO10_ALRT</text>
<text x="176.1" y="114.1">IO7_SDA</text>
<text x="231.9" y="117.9">A-</text>
<text x="174.1" y="121.7">IO10_ALRT</text>
<text x="201.2" y="126.8">SW_BATT</text>
<text x="10.2" y="136">C</text>
<text x="104.3" y="135.7">ADS_SCLK</text>
<text x="285.2" y="136">C</text>
<text x="104.3" y="140.8">ADS_DOUT</text>
<text x="104.3" y="138.2">ADS_DIN</text>
<text x="104.3" y="143.3">ADS_CS</text>
<text x="21.1" y="147.1">A+</text>
<text x="57.3" y="146.4">Net-(U3-AIN0)</text>
<text x="139" y="148.4">SW_BATT</text>
<text x="21.1" y="154.7">A-</text>
<text x="156" y="166.3" transform="rotate(-90 156 166.3)">VSYS</text>
<text x="69.2" y="170">IO5_SCK</text>
<text x="85.2" y="170">ADS_SCLK</text>
<text x="68.4" y="177.6">IO4_MOSI</text>
<text x="85.2" y="177.6">ADS_DIN</text>
<text x="10.2" y="186">D</text>
<text x="70.5" y="185.2">IO3_CS</text>
<text x="85.2" y="185.2">ADS_CS</text>
<text x="285.2" y="186">D</text>
<text x="68.4" y="192.8">IO1_MISO</text>
<text x="85.2" y="192.8">ADS_DOUT</text>
<text x="35" y="200">1</text>
<text x="85" y="200">2</text>
<text x="135" y="200">3</text>
<text x="185" y="200">4</text>
<text x="235" y="200">5</text>
<text x="285" y="200">6</text>
</g>
<g font-size="1.3" fill="#0000c2">
<text x="13.8" y="17">ESP32-C3-MINI-1 Module +3V3</text>
<text x="157.4" y="52">Red LED 0603</text>
<text x="122.7" y="57.1">Li-Ion Charge Management Controller</text>
<text x="261.2" y="67.8">USB Type-C Connector</text>
<text x="123.7" y="94.2">RGB LED</text>
<text x="251.8" y="101.3">DC/DC Buck Converter 3V3 Rails</text>
<text x="203.8" y="107.1">Battery Pads</text>
<text x="227.5" y="106.9">Load-cell Pads</text>
<text x="125.8" y="125.7">MAX17048 Battery Fuel Gauge</text>
<text x="203.1" y="122.9">Switch Pads</text>
<text x="227.4" y="139.2">Board Connectors</text>
<text x="202.7" y="150.8">VBUS = USB input / charger input only</text>
<text x="202.7" y="152.9">+BATT = raw battery / charger battery node and MAX17048 sense/supply</text>
<text x="202.7" y="154.9">SW_BATT = switched battery output from external power switch</text>
<text x="202.7" y="156.9">VSYS = diode/PMOS-selected system / buck input</text>
<text x="202.7" y="159">For charge-while-off: battery + to B+/+BATT, switch output to SW+/SW_BATT;</text>
<text x="202.7" y="161">Q2 populated blocks USB backfeed.</text>
<text x="140.1" y="177.7">USB / Battery VSYS power path</text>
<text x="12.9" y="196">ADS1220 ADC</text>
</g>
<g font-size="1.3" fill="#006464">
<text x="247.3" y="15.2">D8</text>
<text x="256" y="16.6">VBUS</text>
<text x="44.4" y="23.8">R1</text>
<text x="76.4" y="20.7">ESP32-C3-MINI-1</text>
<text x="84.3" y="18.4">U1</text>
<text x="148.9" y="18.2">VBUS</text>
<text x="153.7" y="23.8">C5</text>
<text x="160" y="23.8">4.7uF 16V</text>
<text x="202.1" y="22.6">J2</text>
<text x="241.5" y="18.7">B5819W</text>
<text x="248.8" y="21.3">D9</text>
<text x="256" y="22.4">GND</text>
<text x="44.4" y="28.9">10kR 1%</text>
<text x="178.5" y="28.9">+BATT</text>
<text x="237.5" y="25.1">LESD5D5.0CT1G</text>
<text x="61.9" y="32.7">EN/CHIP_PU</text>
<text x="106.6" y="32.7">NC</text>
<text x="106.6" y="35.3">NC</text>
<text x="142.1" y="31.4">U2</text>
<text x="153.1" y="35.3">VBAT</text>
<text x="163.2" y="32">GND</text>
<text x="265.9" y="31.5">R18</text>
<text x="276" y="31.5">R19</text>
<text x="34.3" y="40.3">1uF 16V</text>
<text x="36.8" y="36.5">C3</text>
<text x="61.9" y="37.8">GPIO2/ADC1_CH2</text>
<text x="61.9" y="40.3">GPIO3/ADC1_CH3</text>
<text x="106.6" y="37.8">NC</text>
<text x="106.6" y="40.3">NC</text>
<text x="128.1" y="37.8">R2</text>
<text x="132.4" y="37.8">10kR 1%</text>
<text x="144.5" y="40.3">PROG</text>
<text x="152.1" y="40.9" transform="rotate(-90 152.1 40.9)">VSS VDD</text>
<text x="153.3" y="40.3">STAT</text>
<text x="164.9" y="37.8">R3</text>
<text x="169.2" y="37.8">1kR 1%</text>
<text x="184.1" y="39.1">C6</text>
<text x="184.1" y="41.6">4.7uF 16V</text>
<text x="268.9" y="40.7" transform="rotate(-90 268.9 40.7)">5k1R 1%</text>
<text x="279.1" y="40.7" transform="rotate(-90 279.1 40.7)">5k1R 1%</text>
<text x="41.2" y="47.3">GND</text>
<text x="61.9" y="42.9">GPIO0/ADC1_CH0/XTAL_32K_P</text>
<text x="61.9" y="45.4">GPIO1/ADC1_CH1/XTAL_32K_N</text>
<text x="61.9" y="48">GPIO10</text>
<text x="106.6" y="42.9">NC</text>
<text x="106.6" y="45.4">NC</text>
<text x="106.6" y="48">NC</text>
<text x="125.1" y="47.3">GND</text>
<text x="151" y="44.1">MCP73831T-2ACI/OT</text>
<text x="168.8" y="46.7">D1</text>
<text x="237" y="44.2">D7</text>
<text x="247.1" y="44.2">D10</text>
<text x="262.2" y="42.2">GND</text>
<text x="272.4" y="42.2">GND</text>
<text x="61.9" y="50.5">GPIO4/ADC1_CH4</text>
<text x="61.9" y="53">GPIO5/ADC2_CH0</text>
<text x="106.6" y="50.5">NC</text>
<text x="106.6" y="53">NC</text>
<text x="149.2" y="52.3">GND</text>
<text x="168.3" y="49.2">LED</text>
<text x="179.7" y="48.5">GND</text>
<text x="61.9" y="55.6">GPIO6</text>
<text x="61.9" y="58.1">GPIO7</text>
<text x="106.6" y="55.6">NC</text>
<text x="106.6" y="58.1">NC</text>
<text x="171" y="57.4">VBUS</text>
<text x="220.7" y="59.4">USB4105-GF-A</text>
<text x="233" y="54.9">GND</text>
<text x="242.3" y="55.8" transform="rotate(-90 242.3 55.8)">LESD5D5.0CT1G</text>
<text x="243.2" y="54.9">GND</text>
<text x="252.4" y="55.8" transform="rotate(-90 252.4 55.8)">LESD5D5.0CT1G</text>
<text x="61.9" y="60.7">GPIO8</text>
<text x="61.9" y="63.2">GPIO9</text>
<text x="61.9" y="65.7">GPIO18/USB_D-</text>
<text x="106.6" y="60.7">NC</text>
<text x="106.6" y="63.2">NC</text>
<text x="106.6" y="65.7">NC</text>
<text x="145" y="62.6">+3V3</text>
<text x="220.9" y="61.9">R17</text>
<text x="228.6" y="61.9">0R 1%</text>
<text x="231.4" y="66">GND</text>
<text x="23.1" y="71.5">+3V3</text>
<text x="61.9" y="68.3">GPIO19/USB_D+</text>
<text x="105.4" y="70.8">GND</text>
<text x="147.9" y="69.8">WS2812B</text>
<text x="206.2" y="69.5">GND</text>
<text x="61.9" y="73.4">GPIO20/U0RXD</text>
<text x="61.9" y="75.9">GPIO21/U0TXD</text>
<text x="105.4" y="73.4">GND</text>
<text x="105.4" y="75.9">GND</text>
<text x="132.7" y="74.9">R13</text>
<text x="142.5" y="77.2">DIN</text>
<text x="147" y="77.2">DOUT</text>
<text x="148.3" y="75.2" transform="rotate(-90 148.3 75.2)">VDD</text>
<text x="152.6" y="72.1">D4</text>
<text x="224.7" y="74.6">U6</text>
<text x="236.7" y="75.9">SPH4018H2R2MT (2.2uH 2.2A)</text>
<text x="272.7" y="72.8">+3V3</text>
<text x="35.5" y="83.5">C1</text>
<text x="43.2" y="83.5">C2</text>
<text x="50.8" y="83.5">C4</text>
<text x="61.9" y="81">3V3</text>
<text x="105.4" y="78.4">GND</text>
<text x="105.4" y="81">GND</text>
<text x="132.1" y="79.7">0R 1%</text>
<text x="148.3" y="81.1" transform="rotate(-90 148.3 81.1)">VSS</text>
<text x="204.5" y="81">C15</text>
<text x="213.3" y="81">R14</text>
<text x="213.3" y="83.5">10kR 1%</text>
<text x="220.7" y="78.4">IN</text>
<text x="228.9" y="78.4">LX</text>
<text x="238.8" y="79.7">L1</text>
<text x="245.6" y="82.3">R15</text>
<text x="262.7" y="82.3">C16</text>
<text x="275.4" y="82.3">C17</text>
<text x="21.6" y="88.6">D3</text>
<text x="113.6" y="89.2">GND</text>
<text x="220.7" y="87.3">EN</text>
<text x="228.8" y="87.3">FB</text>
<text x="245.6" y="84.7">100kR 1%</text>
<text x="245.6" y="90">R16</text>
<text x="261.6" y="86.1">22pF 50V</text>
<text x="273" y="86.1">10uF 16V</text>
<text x="39.1" y="92.7" transform="rotate(-90 39.1 92.7)">1uF 16V</text>
<text x="46.7" y="95.3" transform="rotate(-90 46.7 95.3)">100nF 10V</text>
<text x="54.3" y="94" transform="rotate(-90 54.3 94)">10nF 10V</text>
<text x="145.4" y="91.7">GND</text>
<text x="201.3" y="91.7">GND</text>
<text x="208" y="91.5" transform="rotate(-90 208 91.5)">10uF 16V</text>
<text x="227" y="91.7" transform="rotate(-90 227 91.7)">GND</text>
<text x="227.4" y="94.9">SY8088</text>
<text x="245.6" y="92.3">22k1R 1%</text>
<text x="23.5" y="101.9">GND</text>
<text x="30.2" y="97.5" transform="rotate(-90 30.2 97.5)">LESD8D3.3CAT5G</text>
<text x="32.4" y="101.9">GND</text>
<text x="40" y="101.9">GND</text>
<text x="47.6" y="101.9">GND</text>
<text x="190.8" y="100.7">+3V3</text>
<text x="226.3" y="100.3">GND</text>
<text x="241.9" y="99.3">GND</text>
<text x="271" y="98.8">GND</text>
<text x="140.2" y="107.6">VDD</text>
<text x="148.2" y="103.8">U5</text>
<text x="155.7" y="107.6">SDA</text>
<text x="186.6" y="105.6">R20</text>
<text x="126" y="112.5">100nF 10V</text>
<text x="126.5" y="108.9">+BATT</text>
<text x="140.2" y="110.2">CELL</text>
<text x="155.8" y="110.2">SCL</text>
<text x="182.9" y="109.9">10kR 1%</text>
<text x="186.8" y="112.2">R21</text>
<text x="191.4" y="109.2">+3V3</text>
<text x="42.9" y="119.6">C10</text>
<text x="54.9" y="119.3">C11</text>
<text x="73.5" y="118.6">C19</text>
<text x="82.4" y="117.8">+3V3</text>
<text x="125.8" y="115.8">C18</text>
<text x="140.2" y="117.8">GND</text>
<text x="153.5" y="115.3">QSTRT</text>
<text x="154.9" y="117.8">ALRT</text>
<text x="173.7" y="115.1" transform="rotate(-90 173.7 115.1)">GND</text>
<text x="183.9" y="116">10kR 1%</text>
<text x="185.8" y="119.1">R22</text>
<text x="191.6" y="117">+3V3</text>
<text x="211.8" y="116.4" transform="rotate(-90 211.8 116.4)">GND</text>
<text x="38.1" y="120.3">C9</text>
<text x="38.1" y="122.9">10uF</text>
<text x="43.4" y="123.6">10uF</text>
<text x="53.4" y="124.9">0.1uF</text>
<text x="75" y="122.4">0.1uF</text>
<text x="123.7" y="121.6">GND</text>
<text x="141.7" y="121.6">MAX17048G+T10</text>
<text x="182.9" y="124.7">10kR 1%</text>
<text x="211.8" y="123.7" transform="rotate(-90 211.8 123.7)">+BATT</text>
<text x="32.2" y="130.5">GND</text>
<text x="44.9" y="130.5">GND</text>
<text x="57.6" y="130.5">GND</text>
<text x="70.3" y="130.5">GND</text>
<text x="237.2" y="130.9" transform="rotate(-90 237.2 130.9)">+3V3</text>
<text x="67.8" y="135.6">REFP0</text>
<text x="83.5" y="137.7" transform="rotate(-90 83.5 137.7)">DVDD</text>
<text x="86.1" y="137.5" transform="rotate(-90 86.1 137.5)">AVDD</text>
<text x="92.3" y="135.6">SCLK</text>
<text x="237.2" y="138" transform="rotate(-90 237.2 138)">GND</text>
<text x="67.8" y="140.7">AIN1</text>
<text x="67.8" y="138.1">AIN0/REFP1</text>
<text x="81.2" y="139.4">U3</text>
<text x="85.9" y="140.7">DOUT/DRDY</text>
<text x="93.8" y="138.1">DIN</text>
<text x="94.6" y="143.2">CS</text>
<text x="211.8" y="140.2" transform="rotate(-90 211.8 140.2)">+BATT</text>
<text x="29.7" y="144.2">100R 1%</text>
<text x="32.5" y="149.3">R7</text>
<text x="41.1" y="148.5">C12</text>
<text x="67.8" y="148.3">AIN3/REFN1</text>
<text x="67.8" y="145.7">AIN2</text>
<text x="78.2" y="147">ADS1220</text>
<text x="92.2" y="148.3">DRDY</text>
<text x="128.6" y="147.7">VBUS</text>
<text x="29.7" y="151.8">100R 1%</text>
<text x="43.2" y="151.1">0.1uF</text>
<text x="67.8" y="150.8">REFN0</text>
<text x="83.5" y="151.9" transform="rotate(-90 83.5 151.9)">DGND</text>
<text x="86.1" y="151.9" transform="rotate(-90 86.1 151.9)">AVSS</text>
<text x="93.5" y="150.8">CLK</text>
<text x="151.2" y="153.5">Q2</text>
<text x="151.2" y="155.8">DMG3415U</text>
<text x="32.5" y="156.9">R8</text>
<text x="100.8" y="159.7">GND</text>
<text x="137.1" y="158.4">D2</text>
<text x="60.2" y="162.3">GND</text>
<text x="81.8" y="162.3">GND</text>
<text x="132.5" y="167.4">R9</text>
<text x="134.5" y="163.5">B5819W</text>
<text x="82.2" y="169" transform="rotate(-90 82.2 169)">R23</text>
<text x="132.5" y="169.7">100kR 1%</text>
<text x="82.2" y="176.6" transform="rotate(-90 82.2 176.6)">R24</text>
<text x="128.9" y="176.8">GND</text>
<text x="82.2" y="184.2" transform="rotate(-90 82.2 184.2)">R25</text>
<text x="82.2" y="191.8" transform="rotate(-90 82.2 191.8)">R26</text>
<text x="82.2" y="197.5" transform="rotate(-90 82.2 197.5)">47R 1%47R 1%47R 1%47R 1%</text>
</g>
<g font-size="1.3" fill="#a90000">
<text x="59" y="31.6">8</text>
<text x="111" y="31.6">4</text>
<text x="111" y="34.2">7</text>
<text x="151" y="31.2" transform="rotate(-90 151 31.2)">4</text>
<text x="159.3" y="34.2">3</text>
<text x="58.4" y="41.8">12</text>
<text x="59" y="36.7">5</text>
<text x="59" y="39.2">6</text>
<text x="110.4" y="39.2">10</text>
<text x="110.4" y="41.8">15</text>
<text x="111" y="36.7">9</text>
<text x="141.5" y="39.2">5</text>
<text x="159.3" y="39.2">1</text>
<text x="58.4" y="44.3">13</text>
<text x="58.4" y="46.9">16</text>
<text x="110.4" y="44.3">17</text>
<text x="110.4" y="46.9">24</text>
<text x="151" y="43.9" transform="rotate(-90 151 43.9)">2</text>
<text x="58.4" y="49.4">18</text>
<text x="58.4" y="51.9">19</text>
<text x="110.4" y="49.4">25</text>
<text x="110.4" y="51.9">28</text>
<text x="58.4" y="54.5">20</text>
<text x="58.4" y="57">21</text>
<text x="58.4" y="59.6">22</text>
<text x="110.4" y="54.5">29</text>
<text x="110.4" y="57">32</text>
<text x="110.4" y="59.6">33</text>
<text x="58.4" y="62.1">23</text>
<text x="58.4" y="64.6">26</text>
<text x="110.4" y="62.1">34</text>
<text x="110.4" y="64.6">35</text>
<text x="58.4" y="67.2">27</text>
<text x="111" y="69.7">1</text>
<text x="147.2" y="70.6" transform="rotate(-90 147.2 70.6)">1</text>
<text x="58.4" y="72.3">30</text>
<text x="58.4" y="74.8">31</text>
<text x="110.4" y="74.8">11</text>
<text x="110.4" y="77.3">14</text>
<text x="111" y="72.3">2</text>
<text x="140.2" y="76.1">4</text>
<text x="152.9" y="76.1">2</text>
<text x="217.7" y="77.3">4</text>
<text x="232.9" y="77.3">3</text>
<text x="59" y="79.9">3</text>
<text x="110.4" y="79.9">36</text>
<text x="147.2" y="83.3" transform="rotate(-90 147.2 83.3)">3</text>
<text x="217.7" y="86.2">1</text>
<text x="232.9" y="86.2">5</text>
<text x="225.9" y="94.7" transform="rotate(-90 225.9 94.7)">2</text>
<text x="137.7" y="106.5">3</text>
<text x="160.6" y="106.5">8</text>
<text x="137.7" y="109.1">2</text>
<text x="160.6" y="109.1">7</text>
<text x="137.7" y="116.7">1</text>
<text x="160.6" y="116.7">5</text>
<text x="160.6" y="114.2">6</text>
<text x="64.7" y="137">11</text>
<text x="65.3" y="134.5">9</text>
<text x="82.4" y="132.1" transform="rotate(-90 82.4 132.1)">13</text>
<text x="85" y="132.1" transform="rotate(-90 85 132.1)">12</text>
<text x="97.7" y="137">16</text>
<text x="98.3" y="134.5">1</text>
<text x="64.7" y="139.6">10</text>
<text x="97.7" y="139.6">15</text>
<text x="98.3" y="142.1">2</text>
<text x="65.3" y="147.2">6</text>
<text x="65.3" y="144.6">7</text>
<text x="65.3" y="149.7">8</text>
<text x="97.7" y="147.2">14</text>
<text x="98.3" y="149.7">3</text>
<text x="82.4" y="154.4" transform="rotate(-90 82.4 154.4)">4</text>
<text x="85" y="154.4" transform="rotate(-90 85 154.4)">5</text>
<text x="141.5" y="153.5">1</text>
<text x="148.5" y="150.6" transform="rotate(-90 148.5 150.6)">3</text>
<text x="148.5" y="158.2" transform="rotate(-90 148.5 158.2)">2</text>
</g>
<g font-size="1.3" fill="#939391">
<text x="208.7" y="113.7">B-_Cable_Pad</text>
<text x="214.4" y="108.7">J5</text>
<text x="234.2" y="114">A+_Cable_Pad</text>
<text x="240.1" y="109.2">J9</text>
<text x="214.7" y="115.8">J7</text>
<text x="234.4" y="119.8">A-_Cable_Pad</text>
<text x="239.5" y="115.5">J10</text>
<text x="208.9" y="120.3">B+_Cable_Pad</text>
<text x="214.7" y="124.2">J8</text>
<text x="239.5" y="122.6">J11</text>
<text x="208" y="129">SW-_Cable_Pad</text>
<text x="234.4" y="127.7">E+_Cable_Pad</text>
<text x="239.5" y="130.8">J12</text>
<text x="208" y="136.9">SW+_Cable_Pad</text>
<text x="214.7" y="132">J6</text>
<text x="234.4" y="135.3">E-_Cable_Pad</text>
</g>
<g font-size="1.3" fill="#a5a4a2">
<text x="212" y="110.4">1</text>
<text x="237.4" y="110.4">1</text>
<text x="212" y="116.7">1</text>
<text x="237.4" y="116.7">1</text>
<text x="212" y="125.6">1</text>
<text x="237.4" y="124.3">1</text>
<text x="237.4" y="131.9">1</text>
<text x="212" y="133.2">1</text>
</g>
<g font-size="1" fill="#a90000">
<text x="211.9" y="22.7" transform="rotate(-90 211.9 22.7)">B4_A9</text>
<text x="214.4" y="22.7" transform="rotate(-90 214.4 22.7)">A4_B9</text>
<text x="226.2" y="27.8">B5</text>
<text x="226.3" y="25.2">A5</text>
<text x="226.2" y="34.1">B6</text>
<text x="226.3" y="31.6">A6</text>
<text x="226.2" y="39.2">B7</text>
<text x="226.3" y="36.6">A7</text>
<text x="226.2" y="45.5">B8</text>
<text x="226.3" y="43">A8</text>
<text x="206.8" y="62.6" transform="rotate(-90 206.8 62.6)">A1_B12</text>
<text x="209.4" y="62.6" transform="rotate(-90 209.4 62.6)">B1_A12</text>
<text x="211.9" y="60.8" transform="rotate(-90 211.9 60.8)">S1</text>
<text x="214.4" y="60.8" transform="rotate(-90 214.4 60.8)">S2</text>
<text x="217" y="60.8" transform="rotate(-90 217 60.8)">S3</text>
<text x="219.5" y="60.8" transform="rotate(-90 219.5 60.8)">S4</text>
</g>
<g font-size="1" fill="#006464">
<text x="212.9" y="28" transform="rotate(-90 212.9 28)">VBUS</text>
<text x="215.4" y="28" transform="rotate(-90 215.4 28)">VBUS</text>
<text x="220.6" y="26.2">CC1</text>
<text x="220.6" y="28.7">CC2</text>
<text x="220.6" y="32.5">DP1</text>
<text x="220.6" y="35.1">DP2</text>
<text x="220.5" y="37.6">DN1</text>
<text x="220.5" y="40.1">DN2</text>
<text x="219.6" y="43.9">SBU1</text>
<text x="219.6" y="46.5">SBU2</text>
<text x="207.8" y="56.1" transform="rotate(-90 207.8 56.1)">GND</text>
<text x="210.3" y="56.1" transform="rotate(-90 210.3 56.1)">GND</text>
<text x="212.9" y="56.1" transform="rotate(-90 212.9 56.1)">SHELL_GND</text>
<text x="215.4" y="56.1" transform="rotate(-90 215.4 56.1)">SHELL_GND</text>
<text x="217.9" y="56.1" transform="rotate(-90 217.9 56.1)">SHELL_GND</text>
<text x="220.5" y="56.1" transform="rotate(-90 220.5 56.1)">SHELL_GND</text>
</g>
<text font-size=".8" fill="#840000" x="148.4" y="81">RGB</text>
</svg>
